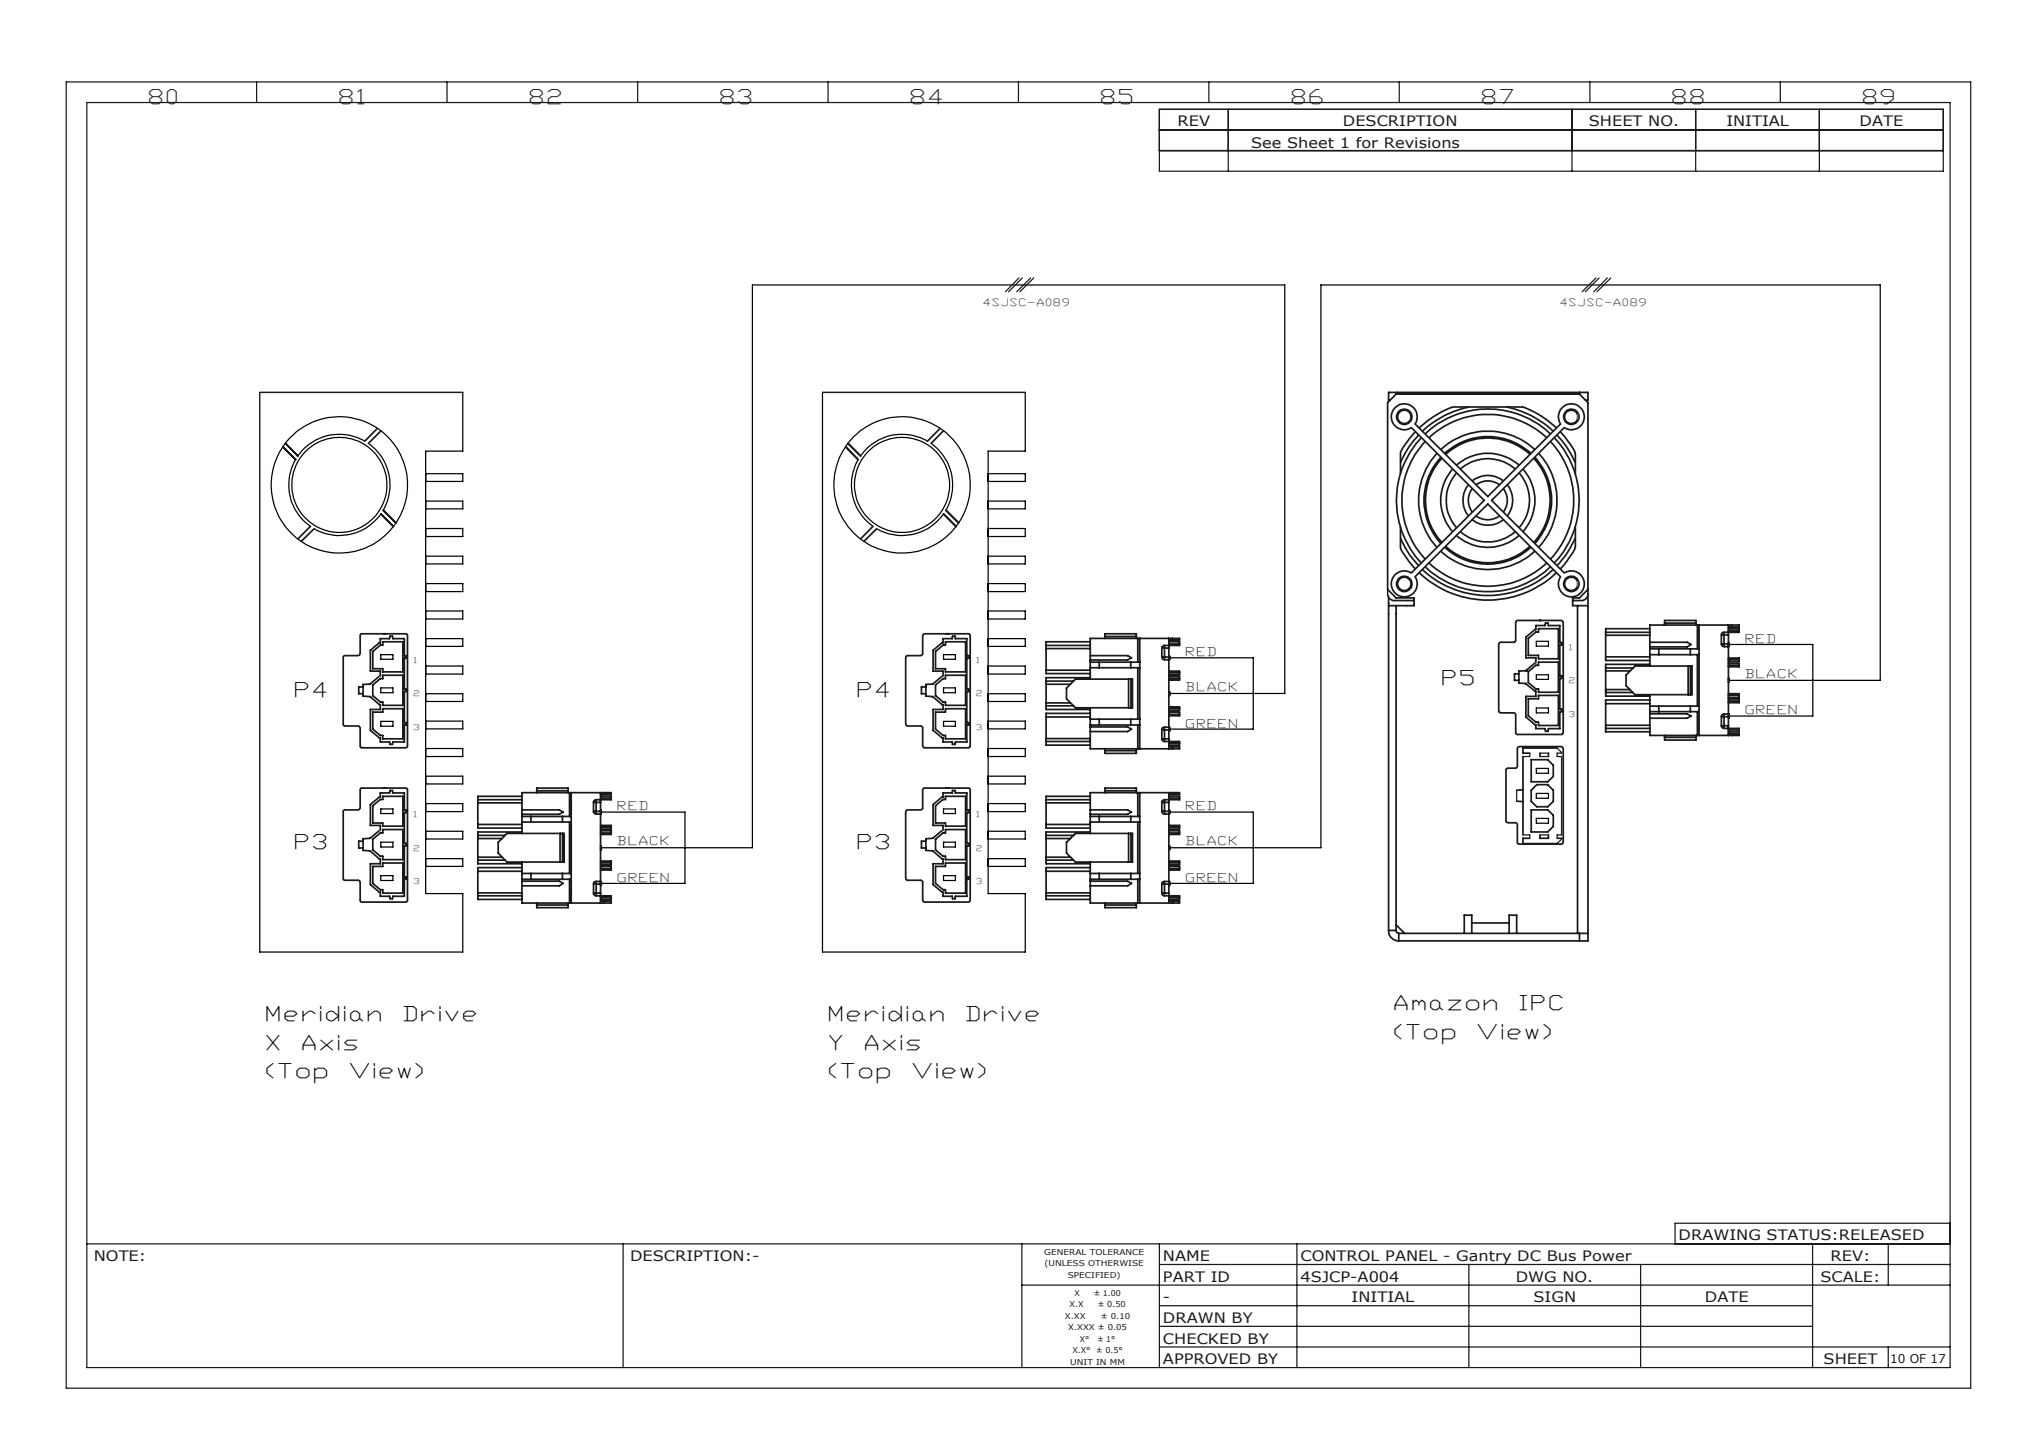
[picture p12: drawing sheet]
<svg xmlns="http://www.w3.org/2000/svg" width="297mm" height="210mm" viewBox="0 0 297 210" stroke-linecap="round" stroke-linejoin="round" font-family="sans-serif">
<g fill="none" stroke="#000" stroke-width=".18">
<path d="M37.8 57.1h29.5v8.5h-5.4v64.4h5.4v8.5h-29.5zM119.6 57.1h29.5v8.5h-5.4v64.4h5.4v8.5h-29.5zM43 66.8a7.4 7.4 0 0 0 2.2 9.7M53.1 64.2a7.3 7.3 0 0 0-9.8 2.1M53.6 64.5a7.4 7.4 0 0 1 2.1 9.7M55.4 74.7a7.4 7.4 0 0 1-9.7 2.2M61.9 76.9h5.4v1.1h-5.4M61.9 72.9h5.4v1.1h-5.4M61.9 68.9h5.4v1.1h-5.4M124.8 66.8a7.4 7.4 0 0 0 2.2 9.7M134.9 64.2a7.3 7.3 0 0 0-9.7 2.1M135.4 64.5a7.4 7.4 0 0 1 2.2 9.7"/>
<path d="M137.2 74.7a7.4 7.4 0 0 1-9.7 2.2M143.7 68.9h5.4v1.1h-5.4M143.7 72.9h5.4v1.1h-5.4M143.7 76.9h5.4v1.1h-5.4M55.4 95.2h1.7v.7h-1.7zM61.9 96.9h5.4v1.1h-5.4M61.9 92.9h5.4v1.1h-5.4M61.9 88.9h5.4v1.1h-5.4M61.9 84.9h5.4v1.1h-5.4M61.9 80.9h5.4v1.1h-5.4M137.2 95.2h1.8v.7h-1.8zM143.7 80.9h5.4v1.1h-5.4"/>
<path d="M143.7 84.9h5.4v1.1h-5.4M143.7 88.9h5.4v1.1h-5.4M143.7 92.9h5.4v1.1h-5.4M143.7 96.9h5.4v1.1h-5.4M170.1 95.7h12.2v10.3h-12.2M201.8 85.7v.7M223.4 93.3h1.8v.7h-1.8zM223.4 98.1h1.8v.7h-1.8zM251.5 93.7h12.2v10.4h-12.2M251.5 98.9h22v-57.5h-81.4v81.9h-22M55.4 117.6h1.7v.7h-1.7zM55.4 104.9h1.7v.7h-1.7z"/>
<path d="M55.4 100h1.7v.7h-1.7zM61.9 116.9h5.4v1.1h-5.4M61.9 112.9h5.4v1.1h-5.4M61.9 108.9h5.4v1.1h-5.4M61.9 104.9h5.4v1.1h-5.4M61.9 100.9h5.4v1.1h-5.4M87.5 118.1h12.1v10.4h-12.1M137.2 100h1.8v.7h-1.8zM137.2 104.9h1.8v.7h-1.8zM137.2 117.6h1.8v.7h-1.8zM143.7 100.9h5.4v1.1h-5.4M143.7 104.9h5.4v1.1h-5.4"/>
<path d="M143.7 108.9h5.4v1.1h-5.4M143.7 112.9h5.4v1.1h-5.4M143.7 116.9h5.4v1.1h-5.4M170.1 100.9h16.8v-59.5h-77.5v81.9h-21.9M170.1 118.1h12.2v10.4h-12.2M223.4 103h1.8v.7h-1.8zM223.4 111.8h1.8v.7h-1.8zM223.4 115.4h1.8v.7h-1.8zM223.4 119h1.8v.7h-1.8zM55.4 127.3h1.7v.7h-1.7zM55.4 122.5h1.7v.7h-1.7zM61.9 124.9h5.4v1.1h-5.4"/>
<path d="M61.9 120.9h5.4v1.1h-5.4M137.2 127.3h1.8v.7h-1.8zM137.2 122.5h1.8v.7h-1.8zM143.7 124.9h5.4v1.1h-5.4M143.7 120.9h5.4v1.1h-5.4"/>
<circle cx="49.4" cy="70.5" r="6.9"/>
<circle cx="49.4" cy="70.5" r="9.9"/>
<circle cx="131.2" cy="70.5" r="6.9"/>
<circle cx="131.2" cy="70.5" r="9.9"/>
</g>
<g fill="none" stroke="#191924" stroke-width=".25">
<path d="M202.2 58.2h-.2v-1.1h29v1.1h-.4M202.8 59.4a1.88 1.88 0 0 1 2.6-.3 1.88 1.88 0 0 1 .4 2.6l10.6 10.5 10.6-10.5a1.88 1.88 0 0 1 1.2-2.9 1.88 1.88 0 0 1 2.2 2.2 1.88 1.88 0 0 1-2.9 1.2l-10.5 10.6 10.5 10.5a1.89 1.89 0 0 1 2.9 1.1 1.89 1.89 0 0 1-2 2.4 1.89 1.89 0 0 1-1.5-2.7l.1-.2-10.6-10.6-10.6 10.6a1.88 1.88 0 0 1-1.1 2.9 1.88 1.88 0 0 1-2.3-2.1 1.88 1.88 0 0 1 2.7-1.5l.2 .1 10.6-10.5-10.6-10.6a1.88 1.88 0 0 1-2.4-.3 1.88 1.88 0 0 1-.1-2.5zM203.2 57.1v.2M213.7 59.2a13.3 13.3 0 0 0-6.8 3.5M219 59.2a13.6 13.6 0 0 1 6.9 3.5M229.7 57.3h-26.6l-1.3 1.3v27.1l1.3 1.3h2.6v1.1h-3.7M229.7 57.3l1.3 1.3v78.2h-27.6M229.7 57.1v.2M41.1 65l1.9 1.8M41.5 64.5l1.8 1.8M45.2 76.5l-1.9 1.9M45.7 76.9l-1.9 1.8"/>
<path d="M54.9 62.3l-1.8 1.9M55.4 74.7l1.8 1.9M55.4 62.6l-1.8 1.9M55.7 74.2l1.9 1.9M123 65l1.8 1.8M123.3 64.5l1.9 1.8M127 76.5l-1.8 1.9M127.5 76.9l-1.8 1.8M136.7 62.3l-1.8 1.9M137.2 74.7l1.9 1.9M137.2 62.6l-1.8 1.9M137.6 74.2l1.8 1.9"/>
<path d="M203.7 76.6v3a3.3 3.3 0 0 0 .8 1.5l1.4 1.7M203.7 78.2a13 13 0 0 0 2.6 4.1M205.9 62.8l-1.1 1.3a4.9 4.9 0 0 0-1.1 1.8v3M206.3 63.2a12.9 12.9 0 0 0-2.6 4.1M206.4 62.2a12.1 12.1 0 0 1 5.1-3h9.8a10.4 10.4 0 0 1 4.7 2.7l.4 .3M206.7 63.6a13.3 13.3 0 0 0 0 18.3M207.3 64.2a12.5 12.5 0 0 0 0 17.1M207.3 63.1a13.2 13.2 0 0 1 18.2 0M207.9 63.7a12.5 12.5 0 0 1 17.1 0M209 65.9a10.1 10.1 0 0 0 0 13.7M209.5 79h.1M209.5 65.4a10.1 10.1 0 0 1 13.7 0"/>
<path d="M209.6 66.5a9.2 9.2 0 0 0 0 12.5M209.7 66.6a9 9 0 0 0 0 12.3M210.1 65.9a9.3 9.3 0 0 1 12.6 0M210.1 79.6a9.2 9.2 0 0 0 12.6 0M210.3 79.4a9.1 9.1 0 0 0 12.2 0M210.3 66.1a9 9 0 0 1 12.2 0M211.3 68.2a6.9 6.9 0 0 0 0 9.1M211.8 68.8a6.1 6.1 0 0 0 0 8M211.8 67.7a6.9 6.9 0 0 1 9.1 0M211.8 77.9a6.8 6.8 0 0 0 9.1 0M212.4 68.2a6 6 0 0 1 8 0M212.4 77.3a6.1 6.1 0 0 0 8 0"/>
<path d="M213.6 70.5a3.7 3.7 0 0 0 0 4.5M214.1 71.1a2.82 2.82 0 0 0 0 3.4M214.1 69.9a3.5 3.5 0 0 1 4.6 0M214.1 75.6a3.7 3.7 0 0 0 4.6 0M214.7 70.5a2.81 2.81 0 0 1 3.4 0M214.7 75a2.81 2.81 0 0 0 3.4 0M218.7 71.1a2.81 2.81 0 0 1 0 3.4M219.2 70.5a3.5 3.5 0 0 1 0 4.5M220.9 68.8a6 6 0 0 1 0 8M221.5 68.2a6.9 6.9 0 0 1 0 9.1M223.1 66.6a9 9 0 0 1 0 12.3M223.2 66.5a9.3 9.3 0 0 1 0 12.5"/>
<path d="M223.8 65.9a10.1 10.1 0 0 1 0 13.7M225.5 64.2a12.5 12.5 0 0 1 0 17.1M226.1 63.6a13.3 13.3 0 0 1 0 18.3M226.4 63.2a13.8 13.8 0 0 1 2.7 4.1M226.9 62.8l1.1 1.3a4.9 4.9 0 0 1 1.1 1.8v3M229.1 76.6v3a3.3 3.3 0 0 1-.9 1.5l-1.3 1.7M229.1 78.2a14.1 14.1 0 0 1-2.7 4.1M52.5 92.2h6.6l.2 .1v16.3l-.3 .2-6.5-.1-.1-.1-.1-2.9-.2-.1h-1.9a.26 .26 0 0 1-.3-.3v-9.8l.2-.2h2l.2-.1zM52.8 99.9h-.6v1h.6M54.2 94.7l1.1-.9h.4v-.5h2.9v4.4h-2.9v-.4h-1.5zM54.2 99.6l1.1-.9h.4v-.5h2.9v4.4h-2.9v-.5h-.4l-1.1-.9zM55.2 98.3l-1.3 1.2h-1.1v1.7l1.1 .1 1.3 1.2h.1v.7h-1.4v3l1.3 1.1h.1v.6h1.4v.4h.4v-.4h1.7v-2.5h.2v-.3h-.2v-4.5h.2v-.4h-.2v-4.5h.2v-.4h-.2v-2.4h-1.7v-.4h-.4v.4h-1.4v.6h-.1l-1.3 1.1v3h1.4v.7"/>
<path d="M134.3 92.2h6.5a.26 .26 0 0 1 .3 .3v16.1l-.2 .2h-6.5l-.2-.3v-2.8l-.3-.1h-2l-.2-.3v-9.7l.2-.3h2l.3-.1v-2.8zM134.7 99.9h-.7v1h.7M136.1 94.7l1.1-.9h.3v-.5h2.9v4.4h-2.9v-.4h-1.4zM136.1 99.6l1.1-.9h.3v-.5h2.9v4.4h-2.9v-.5h-.3l-1.1-.9zM137 98.3l-1.3 1.2h-1v1.7l1 .1 1.3 1.2h.2v.7h-1.5v3l1.3 1.1h.2v.6h1.3v.4h.4l.1-.4h1.6v-2.5h.3v-.3h-.3v-4.5h.3v-.4h-.3v-4.5h.3v-.4h-.3v-2.4h-1.6l-.1-.4h-.4v.4h-1.3v.6h-.2l-1.3 1.1v3h1.5v.7M137.9 92.2h.1M152.2 93.9h6.4M152.2 99.1h3.9M152.2 94.3h6.4M152.2 97.5h6.4M152.2 99.5h3.5M156.4 98.8h8.3v4.1h-8.3l-1.3-1.3v-1.5z"/>
<path d="M158.6 96.3h7.2M158.6 95.3h5.4l.6 .4-.6 .3h-5.4M158.6 98.6h-6.4v4.6h6.4M158.6 93.3h-6.4v4.7h6.4M158.6 97.1h7.2M159.9 96.3v.8M160.7 92.8v-.6h4.6v.6M160.7 92.6h4.6M164.1 98.8v4.1M164.5 96.3v.8M164.5 98.8v4.1M165.5 92.8v3.5"/>
<path d="M165.5 97.1v7.5M165.8 92.8v16.1M169 94.3h1M169 95.6h1M169 94.3v1.3M169 95.6a.36 .36 0 0 0 .4 .3M169.4 93.9a.36 .36 0 0 0-.4 .4M169.4 93.9v2M169.4 95.9h.6M170 98.7h1.6M170 95.8h.1M170 97.6h1.6v.5h-1.6"/>
<path d="M170 93.3h1.6v.6h-2.2M170 93.7h1.6M170 95.5h.1M170 95.4h.1v.5h-.1M170 93.1h1.6v-.3h-13v6M170 92.8v16.1M170 98.4h1.6v.5h-1.6M170 97.9h1.6M170.5 92.8v.3M201.8 86.4a.96 .96 0 0 0 1 .9h2.9M202 86.8v48.5M203.1 88.1v47.2"/>
<path d="M206.4 83.3a14.5 14.5 0 0 0 20 0M206.9 82.8a13.9 13.9 0 0 0 19 0M207.3 82.4a13.3 13.3 0 0 0 18.2 0M207.9 81.9a12.5 12.5 0 0 0 17.1 0M209.5 80.1a10.1 10.1 0 0 0 13.7 0M220.5 90.4l.2-.2h6.4l.3 .3-.1 16.1-.1 .2h-6.4a.26 .26 0 0 1-.3-.3v-2.6l-.2-.2h-2l-.3-.3v-9.7l.2-.3h2.1l.2-.2zM220.9 98h-.6v.9h.6M221.9 97.5h.1M222.3 92.8l1.1-.9h.4v-.5h2.9v4.4h-2.9v-.5h-1.5zM222.3 97.7l1.1-.9h.4v-.5h2.9v4.4h-2.9v-.5h-.4l-1.1-.9zM223.3 96.4l-1.4 1.1M223.4 96.4v-.7h-1.5v-3l1.5-1.2v-.5h1.3l.1-.4h.3l.1 .4h1.7v2.4h.2v.4h-.2v4.5h.2v.4h-.2v4.4h.2v.4h-.2v2.5h-1.7l-.1 .4h-.3l-.1-.4h-1.3v-.6l-1.5-1.1v-3h1.5v-.8l-1.5-1.1-1-.1v-1.7l1-.1"/>
<path d="M229.4 88.1v47.6M231 86.4a.96 .96 0 0 1-1 .9h-1.3M231 85.7l-1.3 1.3h-1v1.1h2.3M233.5 92h6.5M233.5 92.4h6.5M233.5 95.5h6.5M233.5 97.1h4M233.5 97.6h3.6M237.8 96.9h8.3v4.1h-8.3l-1.3-1.3v-1.5zM240 93.4h5.4l.6 .3-.6 .4h-5.4M240 91.4h-6.5v4.7h6.5M240 94.4h7.1"/>
<path d="M240 95.2h7.1M240 96.6h-6.5v4.6h6.5M241.3 94.4v.8M242.1 90.9v-.7h4.6v.7M242.1 90.6h4.6M245.5 96.9v4.1M245.9 94.4v.8M245.9 96.9v4.1M246.9 90.9v3.5M246.9 95.2v7.5M247.1 90.9v16.1M250.4 93.7l.1 .3h.3"/>
<path d="M250.4 92.3h1M250.4 93.7h1M250.4 92.3v1.4M250.8 92v2M250.8 94h.6M250.8 92l-.4 .1v.2M251.4 98.7h.1v.5h-.1M251.4 91.4h1.5v.6h-2.1M251.4 96.8h1.5M251.4 93.5h.1v.5h-.1M251.4 91.2h1.5v-.3h-12.9v6M251.4 90.9v16.1"/>
<path d="M251.4 91.7h1.5M251.4 95.7h1.5v.5h-1.5M251.4 96.5h1.5v.5h-1.5M251.4 95.9h1.5M251.4 93.9h.1M251.4 93.6h.1M251.4 99.1h.1M251.4 98.8h.1M251.9 90.9v.3M52.5 114.7l6.6-.1 .2 .2v16.1a.26 .26 0 0 1-.3 .3h-6.3a.26 .26 0 0 1-.3-.3l-.1-2.7-.2-.2h-1.9a.26 .26 0 0 1-.3-.3v-9.7l.2-.2h2l.2-.2zM54.2 117.2l1.1-.9h.4v-.5h2.9v4.3h-2.9v-.4h-1.5zM54.2 103.6h1.5v-.5h2.9v4.3h-2.9v-.4h-.4l-1.1-1z"/>
<path d="M69.5 116.3h6.4M69.5 116.8h6.4M69.5 119.9h6.4M75.9 117.8h5.5l.5 .3-.5 .3h-5.5M75.9 115.8h-6.4v4.6h6.4M75.9 118.7h7.2M75.9 119.5h7.2M77.2 118.7v.8M78.1 115.3v-.7h4.5v.7M78.1 115h4.5M81.8 118.7v.8M82.8 115.3v3.4"/>
<path d="M82.8 119.5v7.5M83.1 115.3v16M86.3 116.7h1M86.3 118h1M86.3 116.7v1.3M86.3 118a.36 .36 0 0 0 .4 .4M86.7 118.4h.6M86.7 116.3v2.1M86.7 116.3l-.3 .1-.1 .3M87.3 115.8h1.6v.5h-2.2M87.3 115.5h1.6v-.2h-13v5.9M87.3 116.1h1.6"/>
<path d="M87.3 118.2h.2M87.3 118h.2M87.3 117.9h.2v.4h-.2M87.3 115.3v16M87.9 115.3v.2M134.3 114.6h6.5a.26 .26 0 0 1 .3 .3v16a.26 .26 0 0 1-.3 .3h-6.5l-.1-.3v-2.7l-.3-.2h-2l-.1-.2-.1-9.7 .2-.3h2l.3-.2v-2.7zM136.1 117.2l1.1-.9h.3v-.5h2.9v4.3h-2.9v-.4h-1.4zM136.1 103.6h1.4v-.5h2.9v4.3h-2.9v-.4h-.3l-1.1-1zM137.9 114.6h.1M152.2 104.3h6.4M152.2 107.8h6.4M152.2 107.4h6.4"/>
<path d="M152.2 102.6h3.9M152.2 102.2h3.5M152.2 116.3h6.4M152.2 116.8h6.4M152.2 119.9h6.4M158.6 117.8h5.4l.6 .3-.6 .3h-5.4M158.6 115.8h-6.4v4.6h6.4M158.6 105.4h7.2M158.6 102.9v6h13v-.3h-1.6M158.6 104.6h7.2M158.6 105.7h5.4l.6 .3-.6 .4h-5.4M158.6 103.7h-6.4v4.7h6.4"/>
<path d="M158.6 118.7h7.2M158.6 119.5h7.2M159.9 104.6v.8M159.9 118.7v.8M160.7 115.3v-.7h4.6v.7M160.7 108.9v.7h4.6v-.7M160.7 109.2h4.6M160.7 115h4.6M164.5 104.6v.8M164.5 118.7v.8M165.5 105.4v3.5M165.5 115.3v3.4"/>
<path d="M165.5 119.5v7.5M165.8 115.3v16M169 107.4h1M169 106.1h1M169 106.1v1.3M169 116.7v1.3M169 116.7h1M169 118h1M169 107.4a.36 .36 0 0 0 .4 .4M169 118a.36 .36 0 0 0 .4 .4M169.4 105.8l-.3 .1-.1 .2M169.4 116.3a.36 .36 0 0 0-.4 .4"/>
<path d="M169.4 105.8v2M169.4 116.3v2.1M169.4 105.8h.6M169.4 107.8h2.2v.6h-1.6M169.4 118.4h.6M170 100.6h.1v.5h-.1M170 115.8h1.6v.5h-2.2M170 103.6h1.6v.5h-1.6M170 105.9h.1M170 115.5h1.6v-.2h-13v5.9M170 115.3v16M170 102.8h1.6v.5h-1.6"/>
<path d="M170 103.9h1.6M170 105.8h.1v.5h-.1M170 117.9h.1v.4h-.1M170 106.2h.1M170 108.1h1.6M170 103h1.6M170 101h.1M170 100.7h.1M170 116.1h1.6M170 118.2h.1M170 118h.1M170.5 108.6v.3"/>
<path d="M170.5 115.3v.2M220.6 116.5l.9 .1M220.7 108.7l.2-.1h6.2l.3 .3-.1 13.7-.1 .2h-6.2a.26 .26 0 0 1-.3-.3v-2.7l-.2-.1h-1.2l-.3-.3v-7.5l.3-.2h1.2l.2-.2zM221.5 110v11.4M221.5 114.9h-.9M222.3 101.6h1.5v-.5h2.9v4.4h-2.9v-.5h-.4l-1.1-.9zM222.7 117.8h2.4l.8 .8v1.6l-.8 .8h-2.4zM222.7 110.5h2.4l.8 .8v1.6l-.8 .8h-2.4zM223.5 114.1h1.6l.8 .8v1.6l-.8 .8h-1.6l-.8-.8v-1.6zM224 109.5v.5M225.2 109.5v.5M226.5 108.8h-5v.7h1"/>
<path d="M233.5 105.9h6.5M233.5 105.5h6.5M233.5 102.3h6.5M233.5 100.7h4M233.5 100.3h3.6M240 103.5h7.1M240 101v6h12.9v-.3h-1.5M240 102.7h7.1M240 103.8h5.4l.6 .3-.6 .3h-5.4M240 101.8h-6.5v4.6h6.5M241.3 102.7v.8M242.1 107v.6h4.6v-.6"/>
<path d="M242.1 107.2h4.6M245.9 102.7v.8M246.9 103.5v3.5M250.4 105.5v.3l.4 .1M250.4 104.2h1M250.4 105.5h1M250.4 104.2v1.3M250.8 103.8v2.1M250.8 103.8h.7v.6h-.1M250.8 105.9h2.1v.5h-1.5M250.8 103.8a.36 .36 0 0 0-.4 .4M251.4 100.9h1.5v.5h-1.5"/>
<path d="M251.4 101.7h1.5v.5h-1.5M251.4 101.9h1.5M251.4 104h.1M251.4 104.3h.1M251.4 106.1h1.5M251.4 101.1h1.5M251.9 106.7v.3M52.8 122.3h-.6v1h.6M54.2 126h1.5v-.5h2.9v4.4h-2.9v-.5h-.4l-1.1-.9zM54.2 122.1l1.1-1h.4v-.5h2.9v4.4h-2.9v-.5h-.4l-1.1-.9zM55.2 120.8l-1.3 1.1-1.1 .1v1.7h1.1l1.3 1.2h.1v.7h-1.4v3l1.3 1.1h.1v.6h1.4v.4h.4v-.4h1.7v-2.4h.2v-.4h-.2v-4.5h.2v-.3h-.2v-4.5h.2v-.4h-.2v-2.5h-1.7v-.3h-.4v.3h-1.4v.6h-.1l-1.3 1.1v3h1.4v.8M69.5 130.3h6.4"/>
<path d="M69.5 129.8h6.4M69.5 126.7h6.4M69.5 125.1h3.9M69.5 124.7h3.5M69.5 121.5h3.9M69.5 121.9h3.5M73.7 121.2h8.4v4.2h-8.4l-1.2-1.3v-1.6zM75.9 121h-6.4v4.6h6.4M75.9 127.9h7.2M75.9 127h7.2M75.9 125.4v5.9h13v-.3h-1.6M75.9 128.2h5.5l.5 .3-.5 .3h-5.5"/>
<path d="M75.9 126.2h-6.4v4.6h6.4M77.2 127v.9M78.1 131.6h4.5M78.1 131.3v.7h4.5v-.7M81.5 121.2v4.2M81.8 121.2v4.2M81.8 127v.9M82.8 127.9v3.4M86.3 129.9h1M86.3 128.6h1M86.3 128.6v1.3M86.3 129.9a.36 .36 0 0 0 .4 .4"/>
<path d="M86.7 128.2h.6M86.7 130.3h2.2v.5h-1.6M86.7 128.2v2.1M86.7 128.2l-.3 .1-.1 .3M87.3 120h1.6v.6h-1.6M87.3 126h1.6v.5h-1.6M87.3 121.1h1.6M87.3 126.3h1.6M87.3 120.8h1.6v.5h-1.6M87.3 120.3h1.6M87.3 128.4h.2M87.3 128.6h.2"/>
<path d="M87.3 130.5h1.6M87.3 125.5h1.6M87.3 125.2h1.6v.6h-1.6M87.3 123.4h.2M87.3 123.2h.2M87.3 128.2h.2v.6h-.2M87.3 123h.2v.6h-.2M87.9 131v.3M134.7 122.3h-.7v1h.7M136.1 122.1l1.1-1h.3v-.5h2.9v4.4h-2.9v-.5h-.3l-1.1-.9zM136.1 126h1.4v-.5h2.9v4.4h-2.9v-.5h-.3l-1.1-.9zM137 120.8l-1.3 1.1-1 .1v1.7h1l1.3 1.2h.2v.7h-1.5v3l1.3 1.1h.2v.6h1.3v.4h.4l.1-.4h1.6v-2.4h.3v-.4h-.3v-4.5h.3v-.3h-.3v-4.5h.3v-.4h-.3v-2.5h-1.6l-.1-.3h-.4v.3h-1.3v.6h-.2l-1.3 1.1v3h1.5v.8"/>
<path d="M152.2 130.3h6.4M152.2 129.8h6.4M152.2 126.7h6.4M152.2 125.1h3.9M152.2 124.7h3.5M152.2 121.5h3.9M152.2 121.9h3.5M156.4 121.2h8.3v4.2h-8.3l-1.3-1.3v-1.6zM158.6 121h-6.4v4.6h6.4M158.6 127.9h7.2M158.6 125.4v5.9h13v-.3h-1.6M158.6 126.2h-6.4v4.6h6.4"/>
<path d="M158.6 127h7.2M158.6 128.2h5.4l.6 .3-.6 .3h-5.4M159.9 127v.9M160.7 131.3v.7h4.6v-.7M160.7 131.6h4.6M164.1 121.2v4.2M164.5 127v.9M164.5 121.2v4.2M165.5 127.9v3.4M169 129.9h1M169 128.6v1.3M169 128.6h1"/>
<path d="M169 129.9a.36 .36 0 0 0 .4 .4M169.4 128.2l-.3 .1-.1 .3M169.4 128.2v2.1M169.4 130.3h2.2v.5h-1.6M169.4 128.2h.6M170 120h1.6v.6h-1.6M170 126h1.6v.5h-1.6M170 121.1h1.6M170 120.8h1.6v.5h-1.6M170 125.2h1.6v.6h-1.6M170 123h.1v.6h-.1M170 128.2h.1v.6h-.1"/>
<path d="M170 126.3h1.6M170 120.3h1.6M170 128.4h.1M170 128.6h.1M170 130.5h1.6M170 125.5h1.6M170 123.4h.1M170 123.2h.1M170.5 131v.3M202 135.3a1.44 1.44 0 0 0 1.4 1.5M202 135.3h1.1M203.1 134.5l1.2 1.2"/>
<path d="M203.1 135.3a.42 .42 0 0 0 .3 .4M203.4 135.7h27.6M203.4 135.7v1.1M213 135.7v-2.6h1.1v2.6M214.1 134.2h5.4M219.5 135.7v-2.6h1.1v2.6M222.5 121.9h-1v.8M224 121.4v.5h1.2v-.5M226.5 121.9h.6M229.7 135.7v1.1"/>
<circle cx="204.2" cy="60.6" r="1.12"/>
<circle cx="204.2" cy="60.6" r=".97"/>
<circle cx="228.5" cy="60.6" r="1.12"/>
<circle cx="228.5" cy="60.6" r=".98"/>
<circle cx="204.2" cy="84.9" r="1.12"/>
<circle cx="204.3" cy="84.9" r=".96"/>
<circle cx="228.5" cy="84.9" r="1.12"/>
<circle cx="228.6" cy="84.9" r=".97"/>
</g>
<g fill="none" stroke="#191924" stroke-width=".18">
<path d="M9.6 11.9h277v190h-277zM12.6 14.9h271v184h-271zM37.3 11.9v3M65 11.9v3M92.7 11.9v3M120.4 11.9v3M148.1 11.9v3M168.6 15.9h114v9h-114zM168.6 18.9h114M175.8 11.9v3M178.6 15.9v9M203.5 11.9v3"/>
<path d="M228.6 15.9v9M231.2 11.9v3M246.6 15.9v9M258.9 11.9v3M264.6 15.9v9M168.6 21.9h114M37.8 57.1h29.5M119.6 57.1h29.5M148.2 40.4l-2 2M148.7 40.4l-2 2M149.9 40.4l-2 2M150.4 40.4l-2.1 2"/>
<path d="M232.1 40.4l-2 2M232.6 40.4l-2 2M233.8 40.4l-2 2M234.3 40.4l-2 2M220.6 114.9v1.6M222.5 109.5v.5h-1M224 110h1.2M224 109.5h1.2M226.5 108.8l.6 .6v.1h-.6v.5h.6v11.4h-.6v.5M221.5 121.4h1v.5M224 121.4h1.2M227.1 121.9v.2l-.6 .6h-5"/>
<path d="M283.6 177.9h-40v3M12.6 180.9h271M90.6 180.9v18M148.6 180.9v18M148.6 186.9h135M168.6 180.9v18M168.6 183.9h115M168.6 189.9h95M168.6 192.9h95M168.6 195.9h115M188.6 180.9v18M213.6 183.9v15"/>
<path d="M238.6 183.9v15M263.6 180.9v18M274.6 180.9v6M274.6 195.9v3"/>
</g>
<path d="M229.4 60.3v.6M229.4 84.6v.6" fill="none" stroke="#6a6a6a" stroke-width=".25"/>
<path d="M55.2 98.3h.1M137 98.3h.2M223.3 96.4h.1M55.2 120.8h.1M137 120.8h.2" fill="none" stroke="#0087b4" stroke-width=".18"/>
<g font-size="2.9" fill="#191924">
<text x="21.8" y="15.1">80</text>
<text x="49.5" y="15.1">81</text>
<text x="77.2" y="15.1">82</text>
<text x="104.9" y="15.1">83</text>
<text x="132.6" y="15.1">84</text>
<text x="160.3" y="15.1">85</text>
<text x="188" y="15.1">86</text>
<text x="215.7" y="15.1">87</text>
<text x="243.4" y="15.1">88</text>
<text x="271.1" y="15.1">89</text>
</g>
<g font-size="2.9">
<text x="43" y="101.3">P4</text>
<text x="124.9" y="101.3">P4</text>
<text x="209.9" y="99.7">P5</text>
<text x="43" y="123.5">P3</text>
<text x="124.9" y="123.5">P3</text>
<text x="38.9" y="148.5">Meridian</text>
<text x="58.8" y="148.5">Drive</text>
<text x="120.7" y="148.5">Meridian</text>
<text x="140.7" y="148.5">Drive</text>
<text x="202.9" y="146.9">Amazon</text>
<text x="221.1" y="146.9">IPC</text>
<text x="38.9" y="152.7">X</text>
<text x="44.1" y="152.7">Axis</text>
<text x="120.7" y="152.7">Y</text>
<text x="125.9" y="152.7">Axis</text>
<text x="202.9" y="151">(Top</text>
<text x="215.1" y="151">View)</text>
<text x="38.9" y="156.8">(Top</text>
<text x="51" y="156.8">View)</text>
<text x="120.7" y="156.8">(Top</text>
<text x="132.8" y="156.8">View)</text>
</g>
<g font-size="2.1" fill="#191924">
<text x="171.3" y="18.4">REV</text>
<text x="182" y="21.5">See Sheet 1 for Revisions</text>
<text x="195.3" y="18.4">DESCRIPTION</text>
<text x="231.1" y="18.4">SHEET NO.</text>
<text x="251.1" y="18.4">INITIAL</text>
<text x="270.5" y="18.4">DATE</text>
<text x="13.6" y="183.4">NOTE:</text>
<text x="91.6" y="183.4">DESCRIPTION:-</text>
<text x="169.1" y="183.4">NAME</text>
<text x="189.1" y="183.4">CONTROL PANEL - Gantry DC Bus Power</text>
<text x="244.1" y="180.4">DRAWING STATUS:RELEASED</text>
<text x="266.2" y="183.4">REV:</text>
<text x="169.1" y="189.4">-</text>
<text x="169.1" y="186.4">PART ID</text>
<text x="189.1" y="186.4">4SJCP-A004</text>
<text x="196.6" y="189.4">INITIAL</text>
<text x="220.5" y="186.4">DWG NO.</text>
<text x="223.1" y="189.4">SIGN</text>
<text x="248" y="189.4">DATE</text>
<text x="264.8" y="186.4">SCALE:</text>
<text x="169.1" y="195.4">CHECKED BY</text>
<text x="169.1" y="192.4">DRAWN BY</text>
<text x="169.1" y="198.4">APPROVED BY</text>
<text x="265.2" y="198.4">SHEET</text>
</g>
<text font-size="1.8" fill="#191924" x="274.9" y="198.2">10 OF 17</text>
<g font-size="1.7" fill="#191924">
<text x="172.6" y="95.4">RED</text>
<text x="254" y="93.5">RED</text>
<text x="172.6" y="100.5">BLACK</text>
<text x="254" y="98.5">BLACK</text>
<text x="172.6" y="105.8">GREEN</text>
<text x="254" y="103.9">GREEN</text>
<text x="89.9" y="117.8">RED</text>
<text x="172.6" y="117.8">RED</text>
<text x="89.9" y="122.9">BLACK</text>
<text x="172.6" y="122.9">BLACK</text>
<text x="89.9" y="128.3">GREEN</text>
<text x="172.6" y="128.3">GREEN</text>
</g>
<g font-size="1.5" fill="#191924">
<text x="143.1" y="44.6">4SJSC-A089</text>
<text x="227" y="44.6">4SJSC-A089</text>
</g>
<g font-size="1.2" fill="#191924">
<text x="228.3" y="94.5">1</text>
<text x="60.2" y="101.3">2</text>
<text x="60.2" y="96.4">1</text>
<text x="142.1" y="101.3">2</text>
<text x="142.1" y="96.4">1</text>
<text x="228.3" y="99.4">2</text>
<text x="60.2" y="106.1">3</text>
<text x="142.1" y="106.1">3</text>
<text x="228.3" y="104.2">3</text>
<text x="60.2" y="118.9">1</text>
<text x="142.1" y="118.9">1</text>
<text x="60.2" y="123.7">2</text>
<text x="142.1" y="123.7">2</text>
<text x="60.2" y="128.6">3</text>
<text x="142.1" y="128.6">3</text>
<text x="151.9" y="182.5">GENERAL TOLERANCE</text>
<text x="151.9" y="184.2">(UNLESS OTHERWISE</text>
<text x="155.3" y="185.8">SPECIFIED)</text>
<text x="154.9" y="191.8">X.XX</text>
<text x="155.6" y="190.1">X.X</text>
<text x="156.3" y="188.5">X</text>
<text x="159.1" y="188.5">± 1.00</text>
<text x="159.7" y="190.1">± 0.50</text>
<text x="160.1" y="191.8">± 0.10</text>
<text x="155.4" y="193.5">X.XXX ± 0.05</text>
<text x="156" y="196.8">X.X°</text>
<text x="157.1" y="195.1">X°</text>
<text x="159.4" y="196.8">± 0.5°</text>
<text x="159.6" y="195.1">± 1°</text>
<text x="155.7" y="198.4">UNIT IN MM</text>
</g>
</svg>
